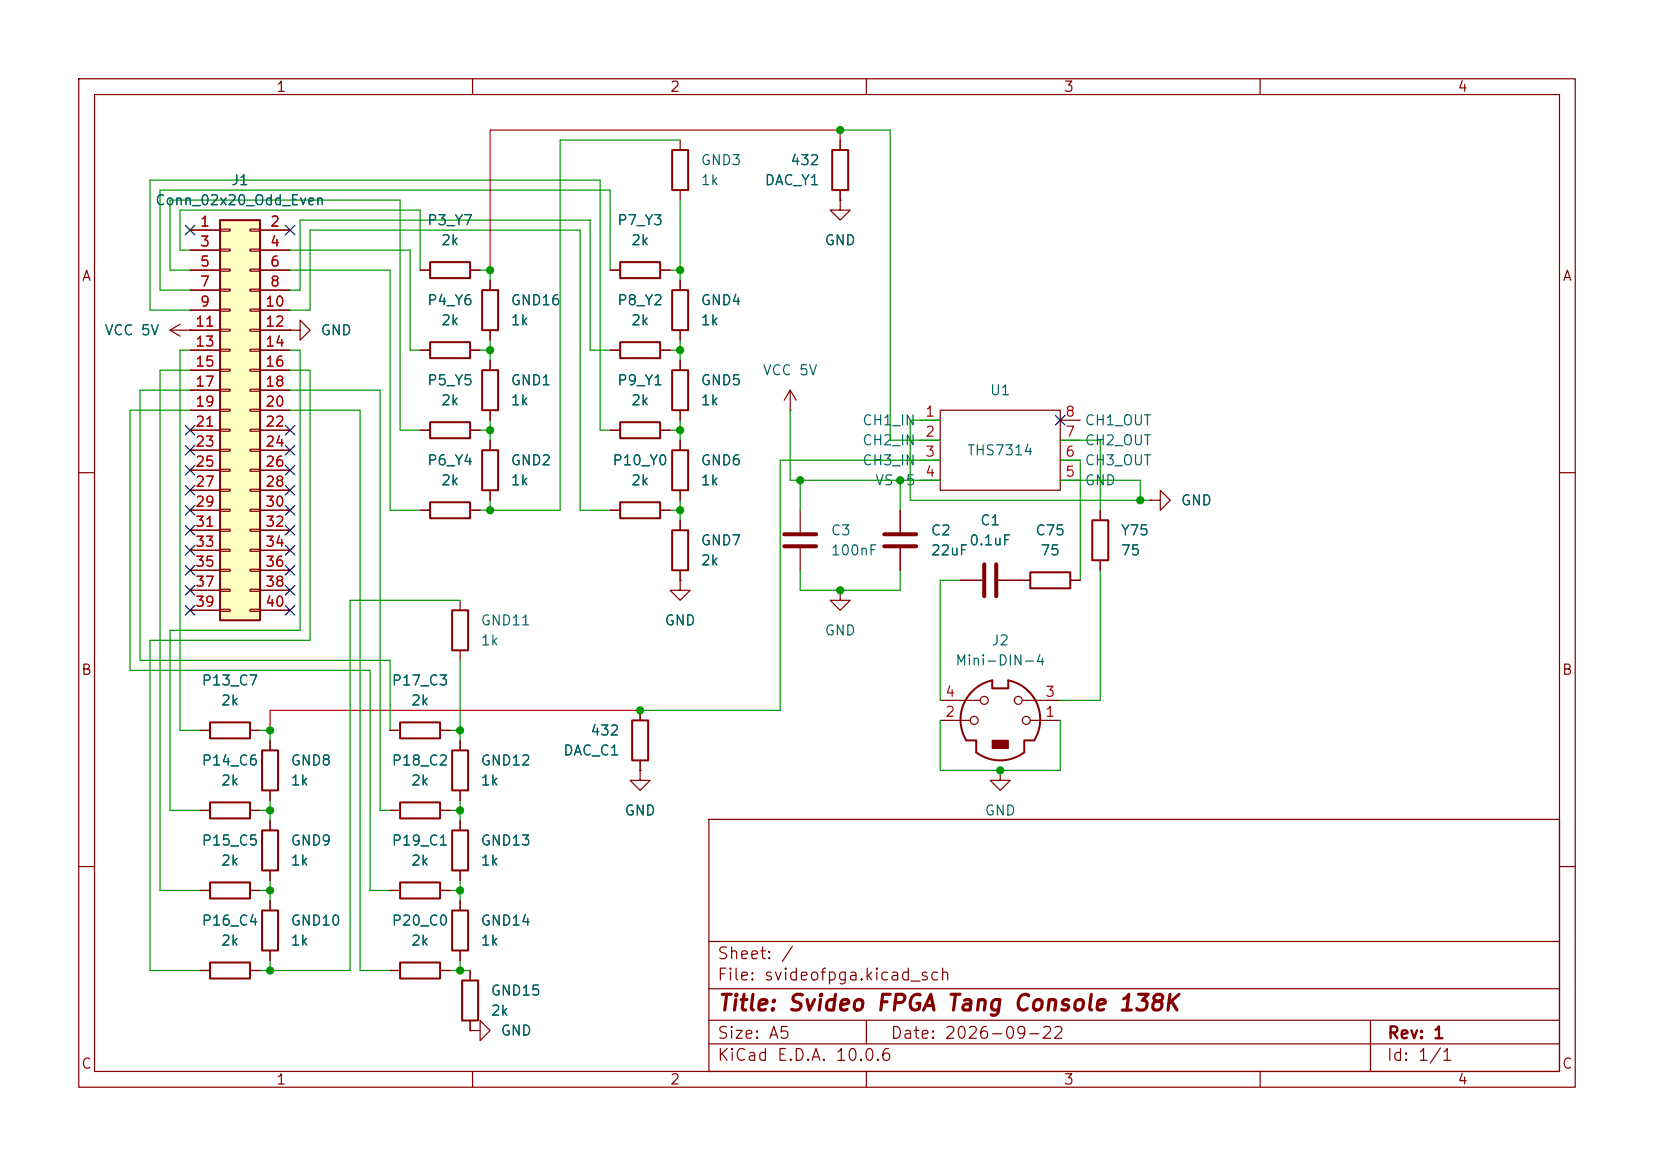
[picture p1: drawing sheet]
<svg xmlns="http://www.w3.org/2000/svg" width="210mm" height="148mm" viewBox="0 0 210 148" stroke-linecap="round" stroke-linejoin="round" font-family="sans-serif">
<g fill="none" stroke="#840000" stroke-width=".15">
<path d="M10 10h190v128h-190zM12 12h186v124h-186zM60 10v2M110 10v2M160 10v2M53.3 34.3h1.3M59.7 34.3h1.3M62.2 35.6v1.2M77.5 34.3h1.2M83.8 34.3h1.3M21.6 41.9l1.3 .8M21.6 41.9h2.5"/>
<path d="M22.9 41.1l-1.3 .8M24.1 41.9h.1M36.8 41.9h1.3v-1.3l1.3 1.3-1.3 1.3v-1.3M36.8 41.9h.1M53.3 44.5h1.3M59.7 44.5h1.3M62.2 41.9v1.3M86.4 45.7v1.3M86.4 52.1v1.2M100.3 52.1h.1M100.3 49.5l-.7 1.3M100.3 49.5l.8 1.3"/>
<path d="M100.3 49.5v2.6M116.8 53.3h2.6M116.8 55.9h2.6M116.8 58.4h2.6M119.4 52.1h15.2v10.1h-15.2zM134.6 53.3h2.6M134.6 55.9h2.6M134.6 58.4h2.6M10 60h2M58.4 76.2v1.3M101.6 64.8v2.8M101.6 69.6v2.8"/>
<path d="M106.7 74.9v1.3h1.2l-1.2 1.3-1.3-1.3h1.3M106.7 74.9h.1M114.3 64.8v2.8M114.3 69.6v2.8M116.8 61h2.6M121.9 73.7h2.8M126.7 73.7h4.1M134.6 61h2.6M135.9 73.7h1.3M139.7 64.8v1.2M139.7 71.1v1.3M146 63.5h1.3v-1.3l1.3 1.3-1.3 1.3v-1.3"/>
<path d="M146 63.5h.1M198 60h2M25.4 92.7h1.3M31.7 92.7h1.3M34.3 94v1.3M49.5 92.7h1.3M55.9 92.7h1.2M58.4 82.6v1.2M58.4 94v1.3M81.3 97.8v1.3h1.2l-1.2 1.2-1.3-1.2h1.3M81.3 97.8h.1M81.3 90.2v1.2"/>
<path d="M81.3 96.5v1.3M119.4 91.4h3.8M119.4 88.9h5.1M127 97.8v1.3h1.3l-1.3 1.2-1.3-1.2h1.3M127 97.8h.1M129.8 88.9h4.8M130.8 91.4h3.8M10 110h2M25.4 102.9h1.3M25.4 113h1.3M31.7 102.9h1.3M31.7 113h1.3"/>
<path d="M34.3 100.3v1.3M34.3 104.1v1.3M34.3 110.5v1.3M49.5 102.9h1.3M55.9 102.9h1.2M58.4 100.3v1.3M58.4 104.1v1.3M58.4 110.5v1.3M90 104h108v32h-108zM90 119.5h108M198 110h2M25.4 123.2h1.3"/>
<path d="M31.7 123.2h1.3M59.7 130.8h1.3v-1.3l1.2 1.3-1.2 1.3v-1.3M59.7 130.8h.1M59.7 123.2v1.3M59.7 129.5v1.3M60 136v2M90 132.5h108M90 129.5h108M90 125.5h108M110 136v2M110 129.5v3M160 136v2"/>
<path d="M174 129.5v6.5"/>
<circle cx="123.7" cy="91.4" r=".51"/>
<circle cx="125" cy="88.9" r=".51"/>
<circle cx="129.3" cy="88.9" r=".51"/>
<circle cx="130.3" cy="91.4" r=".51"/>
</g>
<g fill="none" stroke="#840000" stroke-width=".25">
<path d="M54.6 33.3h5.1v2h-5.1zM61.2 36.8h2v5.1h-2zM78.7 33.3h5.1v2h-5.1zM54.6 43.4h5.1v2.1h-5.1zM85.3 47h2.1v5.1h-2.1zM57.4 77.5h2v5.1h-2zM130.8 72.6h5.1v2.1h-5.1zM138.7 66h2v5.1h-2zM26.7 91.7h5v2h-5zM33.3 95.3h2v5h-2zM50.8 91.7h5.1v2h-5.1zM57.4 95.3h2v5h-2z"/>
<path d="M80.3 91.4h2v5.1h-2zM123.3 87.9l.7-.6 .7-.5 1.3-.4v1h2v-1a5.1 5.1 0 0 1 3.3 7.6h-1.3v1.5a5.1 5.1 0 0 1-6 0v-1.5h-1.3a5.1 5.1 0 0 1 .6-6.1zM26.7 101.9h5v2h-5zM26.7 112h5v2h-5zM33.3 105.4h2v5.1h-2zM50.8 101.9h5.1v2h-5.1zM57.4 105.4h2v5.1h-2zM26.7 122.2h5v2h-5zM58.7 124.5h2v5h-2z"/>
</g>
<path d="M99.6 67.8h4M99.6 69.3h4M112.3 67.8h4M112.3 69.3h4M125 71.6v4.1M126.5 71.6v4.1" fill="none" stroke="#840000" stroke-width=".51"/>
<path d="M126 94h2v1h-2z" fill="#840000" stroke="#840000" stroke-width=".15"/>
<path d="M27.9 27.9h5.1v50.8h-5.1z" fill="#ffffc2"/>
<g fill="none" stroke="#840000" stroke-width=".25">
<path d="M85.3 19.1h2.1v5h-2.1zM105.7 19.1h2v5h-2zM27.9 27.9h5.1v50.8h-5.1zM85.3 36.8h2.1v5.1h-2.1zM54.6 53.6h5.1v2h-5.1zM61.2 57.2h2v5h-2zM61.2 47h2v5.1h-2zM78.7 43.4h5.1v2.1h-5.1zM78.7 53.6h5.1v2h-5.1zM85.3 57.2h2.1v5h-2.1zM54.6 63.8h5.1v2h-5.1zM78.7 63.8h5.1v2h-5.1z"/>
<path d="M85.3 67.3h2.1v5.1h-2.1zM33.3 115.6h2v5.1h-2zM50.8 112h5.1v2h-5.1zM57.4 115.6h2v5.1h-2zM50.8 122.2h5.1v2h-5.1z"/>
</g>
<g fill="none" stroke="#840000" stroke-width=".15">
<path d="M86.4 17.8v1.3M106.7 17.8v1.3M24.1 29.2h3.8M24.1 31.8h3.8M24.1 34.3h3.8M24.1 36.8h3.8M24.1 39.4h3.8M27.9 29.1h1.3v.2h-1.3zM27.9 31.6h1.3v.3h-1.3zM27.9 34.2h1.3v.2h-1.3zM27.9 36.7h1.3v.3h-1.3zM27.9 39.2h1.3v.3h-1.3z"/>
<path d="M31.7 29.1h1.3v.2h-1.3zM31.7 31.6h1.3v.3h-1.3zM31.7 34.2h1.3v.2h-1.3zM31.7 36.7h1.3v.3h-1.3zM31.7 39.2h1.3v.3h-1.3zM33 29.2h3.8M33 31.8h3.8M33 34.3h3.8M33 36.8h3.8M33 39.4h3.8M53.3 34.3h1.3M59.7 34.3h1.3"/>
<path d="M62.2 35.6v1.2M77.5 34.3h1.2M83.8 34.3h1.3M86.4 24.1v1.3M86.4 35.6v1.2M106.7 25.4v1.3h1.2l-1.2 1.2-1.3-1.2h1.3M106.7 25.4h.1M106.7 24.1v1.3M24.1 41.9h.1M24.1 41.9h3.8M24.1 44.5h3.8M24.1 47h3.8"/>
<path d="M24.1 49.5h3.8M24.1 52.1h3.8M24.1 54.6h3.8M24.1 57.2h3.8M24.1 59.7h3.8M27.9 41.8h1.3v.2h-1.3zM27.9 44.3h1.3v.3h-1.3zM27.9 46.9h1.3v.2h-1.3zM27.9 49.4h1.3v.3h-1.3zM27.9 51.9h1.3v.3h-1.3zM27.9 54.5h1.3v.2h-1.3zM27.9 57h1.3v.3h-1.3z"/>
<path d="M27.9 59.6h1.3v.2h-1.3zM31.7 41.8h1.3v.2h-1.3zM31.7 44.3h1.3v.3h-1.3zM31.7 46.9h1.3v.2h-1.3zM31.7 49.4h1.3v.3h-1.3zM31.7 51.9h1.3v.3h-1.3zM31.7 54.5h1.3v.2h-1.3zM31.7 57h1.3v.3h-1.3zM31.7 59.6h1.3v.2h-1.3zM33 41.9h3.8M33 44.5h3.8M33 47h3.8"/>
<path d="M33 49.5h3.8M33 52.1h3.8M33 54.6h3.8M33 57.2h3.8M33 59.7h3.8M36.8 41.9h.1M53.3 44.5h1.3M53.3 54.6h1.3M59.7 44.5h1.3M59.7 54.6h1.3M62.2 41.9v1.3M62.2 45.7v1.3"/>
<path d="M62.2 52.1v1.2M62.2 55.9v1.3M77.5 44.5h1.2M77.5 54.6h1.2M83.8 44.5h1.3M83.8 54.6h1.3M86.4 41.9v1.3M86.4 45.7v1.3M86.4 52.1v1.2M86.4 55.9v1.3M24.1 62.2h3.8M24.1 64.8h3.8"/>
<path d="M24.1 67.3h3.8M24.1 69.9h3.8M24.1 72.4h3.8M24.1 74.9h3.8M24.1 77.5h3.8M27.9 62.1h1.3v.3h-1.3zM27.9 64.6h1.3v.3h-1.3zM27.9 67.2h1.3v.2h-1.3zM27.9 69.7h1.3v.3h-1.3zM27.9 72.3h1.3v.2h-1.3zM27.9 74.8h1.3v.3h-1.3zM27.9 77.3h1.3v.3h-1.3z"/>
<path d="M31.7 62.1h1.3v.3h-1.3zM31.7 64.6h1.3v.3h-1.3zM31.7 67.2h1.3v.2h-1.3zM31.7 69.7h1.3v.3h-1.3zM31.7 72.3h1.3v.2h-1.3zM31.7 74.8h1.3v.3h-1.3zM31.7 77.3h1.3v.3h-1.3zM33 62.2h3.8M33 64.8h3.8M33 67.3h3.8M33 69.9h3.8M33 72.4h3.8"/>
<path d="M33 74.9h3.8M33 77.5h3.8M53.3 64.8h1.3M59.7 64.8h1.3M62.2 62.2v1.3M77.5 64.8h1.2M83.8 64.8h1.3M86.4 73.7v1.2h1.2l-1.2 1.3-1.3-1.3h1.3M86.4 73.7h.1M86.4 62.2v1.3M86.4 66v1.3M86.4 72.4v1.3"/>
<path d="M114.3 64.8v2.8M114.3 69.6v2.8M121.9 73.7h2.8M126.7 73.7h4.1M135.9 73.7h1.3M139.7 64.8v1.2M139.7 71.1v1.3M146 63.5h.1M25.4 92.7h1.3M31.7 92.7h1.3M34.3 94v1.3M49.5 92.7h1.3"/>
<path d="M55.9 92.7h1.2M58.4 94v1.3M81.3 97.8h.1M81.3 90.2v1.2M81.3 96.5v1.3M25.4 113h1.3M25.4 102.9h1.3M31.7 113h1.3M31.7 102.9h1.3M34.3 100.3v1.3M34.3 104.1v1.3M34.3 110.5v1.3"/>
<path d="M34.3 114.3v1.3M49.5 113h1.3M49.5 102.9h1.3M55.9 113h1.2M55.9 102.9h1.2M58.4 100.3v1.3M58.4 104.1v1.3M58.4 110.5v1.3M58.4 114.3v1.3M25.4 123.2h1.3M31.7 123.2h1.3M34.3 120.7v1.2"/>
<path d="M49.5 123.2h1.3M55.9 123.2h1.2M58.4 120.7v1.2M59.7 130.8h.1M59.7 123.2v1.3M59.7 129.5v1.3"/>
</g>
<g fill="none" stroke="#009600" stroke-width=".15">
<path d="M86.4 17.8h-15.3v47h-10.1M106.7 16.5h6.3v39.4h6.4M24.1 31.8h-1.2v-5.1h30.4v7.6M24.1 34.3h-2.5v-8.9h29.2v29.2h2.5M24.1 39.4h-5.1v-16.5h57.2v31.7h1.3M36.8 31.8h15.3v12.7h1.2M36.8 39.4h2.6v-10.2h34.3v35.6h3.8M36.8 36.8h1.3v-8.9h36.8v16.6h2.6M36.8 34.3h12.7v30.5h3.8M61 34.3h1.2v1.3M77.5 34.3v-10.2h-57.2v12.7h3.8M85.1 34.3h1.3"/>
<path d="M86.4 25.4v10.2M24.1 47h-3.8v66h5.1M24.1 52.1h-7.6v33h30.5v27.9h2.5M24.1 44.5h-1.2v48.2h2.5M24.1 49.5h-6.3v34.3h31.7v8.9M36.8 47h2.6v34.3h-20.4v41.9h6.4M36.8 52.1h8.9v71.1h3.8M36.8 44.5h1.3v35.5h-16.5v22.9h3.8M36.8 49.5h11.5v53.4h1.2M61 44.5h1.2M61 54.6h1.2M62.2 43.2v2.5"/>
<path d="M62.2 53.3v2.6M85.1 44.5h1.3M85.1 54.6h1.3M86.4 43.2v2.5M86.4 53.3v2.6M100.3 52.1v8.9h19.1M119.4 53.3h-3.8v10.2h30.4M119.4 58.4h-20.3v31.8h-17.8M134.6 55.9h5.1v8.9M134.6 58.4h2.6v15.3M58.4 76.2h-14v47h-11.4M62.2 63.5v1.3"/>
<path d="M85.1 64.8h1.3M86.4 63.5v2.5M101.6 72.4v2.5h12.7v-2.5M101.6 61v3.8M114.3 61v3.8M121.9 73.7h-2.5v15.2M134.6 61h10.2v2.5M139.7 72.4v16.5h-5.1M33 92.7h1.3v1.3M57.1 92.7h1.3M58.4 83.8v10.2M119.4 91.4v6.4h15.2v-6.4"/>
<path d="M33 113h1.3M33 102.9h1.3M34.3 101.6v2.5M34.3 111.8v2.5M57.1 113h1.3M57.1 102.9h1.3M58.4 101.6v2.5M58.4 111.8v2.5M34.3 121.9v1.3M57.1 123.2h2.6M58.4 121.9v1.3"/>
</g>
<path d="M34.3 90.2h47" fill="none" stroke="#fd0000" stroke-width=".15"/>
<path d="M106.7 16.5h-44.5v17.8M34.3 90.2v2.5" fill="none" stroke="#fc0000" stroke-width=".15"/>
<path d="M106.7 16.5v1.3" fill="none" stroke="#f30000" stroke-width=".15"/>
<g fill="none" stroke="#000084" stroke-width=".15">
<path d="M23.5 28.6l1.2 1.2M24.7 28.6l-1.2 1.2M36.2 28.6l1.2 1.2M37.4 28.6l-1.2 1.2M23.5 59.1l1.2 1.2M23.5 56.5l1.2 1.3M23.5 54l1.2 1.2M24.7 59.1l-1.2 1.2M24.7 56.5l-1.2 1.3M24.7 54l-1.2 1.2M36.2 54l1.2 1.2M36.2 56.5l1.2 1.3"/>
<path d="M36.2 59.1l1.2 1.2M37.4 54l-1.2 1.2M37.4 59.1l-1.2 1.2M37.4 56.5l-1.2 1.3M134 52.7l1.2 1.2M135.2 52.7l-1.2 1.2M23.5 76.9l1.2 1.2M23.5 61.6l1.2 1.2M23.5 71.8l1.2 1.2M23.5 69.2l1.2 1.3M23.5 74.3l1.2 1.2M23.5 66.7l1.2 1.2"/>
<path d="M23.5 64.2l1.2 1.2M24.7 76.9l-1.2 1.2M24.7 66.7l-1.2 1.2M24.7 61.6l-1.2 1.2M24.7 71.8l-1.2 1.2M24.7 69.2l-1.2 1.3M24.7 74.3l-1.2 1.2M24.7 64.2l-1.2 1.2M36.2 66.7l1.2 1.2M36.2 69.2l1.2 1.3M36.2 76.9l1.2 1.2M36.2 74.3l1.2 1.2"/>
<path d="M36.2 71.8l1.2 1.2M36.2 64.2l1.2 1.2M36.2 61.6l1.2 1.2M37.4 66.7l-1.2 1.2M37.4 64.2l-1.2 1.2M37.4 69.2l-1.2 1.3M37.4 76.9l-1.2 1.2M37.4 74.3l-1.2 1.2M37.4 71.8l-1.2 1.2M37.4 61.6l-1.2 1.2"/>
</g>
<g fill="#009600" stroke="#009600" stroke-width=".13">
<circle cx="86.4" cy="34.3" r=".46"/>
<circle cx="106.7" cy="16.5" r=".46"/>
<circle cx="106.7" cy="74.9" r=".46"/>
<circle cx="86.4" cy="44.5" r=".46"/>
<circle cx="86.4" cy="54.6" r=".46"/>
<circle cx="114.3" cy="61" r=".46"/>
<circle cx="86.4" cy="64.8" r=".46"/>
<circle cx="101.6" cy="61" r=".46"/>
<circle cx="58.4" cy="102.9" r=".46"/>
<circle cx="34.3" cy="102.9" r=".46"/>
<circle cx="34.3" cy="92.7" r=".46"/>
<circle cx="34.3" cy="113" r=".46"/>
<circle cx="34.3" cy="123.2" r=".46"/>
<circle cx="58.4" cy="123.2" r=".46"/>
<circle cx="58.4" cy="113" r=".46"/>
<circle cx="58.4" cy="92.7" r=".46"/>
<circle cx="81.3" cy="90.2" r=".46"/>
<circle cx="144.8" cy="63.5" r=".46"/>
<circle cx="127" cy="97.8" r=".46"/>
<circle cx="62.2" cy="34.3" r=".46"/>
<circle cx="62.2" cy="54.6" r=".46"/>
<circle cx="62.2" cy="44.5" r=".46"/>
<circle cx="62.2" cy="64.8" r=".46"/>
</g>
<text font-size="2" fill="#840000" x="91" y="128.8">Title: Svideo FPGA Tang Console 138K</text>
<g font-size="1.5" fill="#840000">
<text x="91" y="124.8">File: svideofpga.kicad_sch</text>
<text x="91" y="122.1">Sheet: /</text>
<text x="91" y="135">KiCad E.D.A. 10.0.6</text>
<text x="91" y="132.2">Size: A5</text>
<text x="113" y="132.2">Date: 2026-09-22</text>
<text x="176" y="135">Id: 1/1</text>
<text x="176.1" y="132.2">Rev: 1</text>
</g>
<g font-size="1.3" fill="#840000">
<text x="35" y="12">1</text>
<text x="85" y="12">2</text>
<text x="135" y="12">3</text>
<text x="185" y="12">4</text>
<text x="10.3" y="36">A</text>
<text x="198.3" y="36">A</text>
<text x="10.2" y="86">B</text>
<text x="198.2" y="86">B</text>
<text x="10.2" y="136">C</text>
<text x="35" y="138">1</text>
<text x="85" y="138">2</text>
<text x="135" y="138">3</text>
<text x="185" y="138">4</text>
<text x="198.2" y="136">C</text>
</g>
<g font-size="1.3" fill="#006464">
<text x="29.3" y="23.8">J1</text>
<text x="88.9" y="21.3">GND3</text>
<text x="88.9" y="23.8">1k</text>
<text x="97" y="23.8">DAC_Y1</text>
<text x="100.3" y="21.3">432</text>
<text x="19.6" y="26.4">Conn_02x20_Odd_Even</text>
<text x="54.2" y="28.9">P3_Y7</text>
<text x="78.3" y="28.9">P7_Y3</text>
<text x="55.9" y="31.4">2k</text>
<text x="80" y="31.4">2k</text>
<text x="104.6" y="31.4">GND</text>
<text x="54.2" y="39.1">P4_Y6</text>
<text x="55.9" y="41.6">2k</text>
<text x="64.8" y="39.1">GND16</text>
<text x="64.8" y="41.6">1k</text>
<text x="78.3" y="39.1">P8_Y2</text>
<text x="80" y="41.6">2k</text>
<text x="88.9" y="39.1">GND4</text>
<text x="88.9" y="41.6">1k</text>
<text x="13.2" y="42.9">VCC 5V</text>
<text x="40.6" y="42.9">GND</text>
<text x="96.8" y="48">VCC 5V</text>
<text x="54.2" y="49.2">P5_Y5</text>
<text x="55.9" y="51.8">2k</text>
<text x="64.8" y="49.2">GND1</text>
<text x="64.8" y="51.8">1k</text>
<text x="78.3" y="49.2">P9_Y1</text>
<text x="80" y="51.8">2k</text>
<text x="88.9" y="49.2">GND5</text>
<text x="88.9" y="51.8">1k</text>
<text x="125.6" y="50.5">U1</text>
<text x="54.2" y="59.4">P6_Y4</text>
<text x="64.8" y="59.4">GND2</text>
<text x="77.7" y="59.4">P10_Y0</text>
<text x="88.9" y="59.4">GND6</text>
<text x="109.4" y="54.3">CH1_IN</text>
<text x="109.4" y="56.8">CH2_IN</text>
<text x="109.4" y="59.4">CH3_IN</text>
<text x="122.7" y="58.1">THS7314</text>
<text x="137.6" y="59.4">CH3_OUT</text>
<text x="137.6" y="56.8">CH2_OUT</text>
<text x="137.6" y="54.3">CH1_OUT</text>
<text x="55.9" y="61.9">2k</text>
<text x="64.8" y="61.9">1k</text>
<text x="80" y="61.9">2k</text>
<text x="88.9" y="61.9">1k</text>
<text x="111" y="61.9">VS+5</text>
<text x="137.6" y="61.9">GND</text>
<text x="149.8" y="64.5">GND</text>
<text x="88.9" y="69.5">GND7</text>
<text x="105.4" y="68.3">C3</text>
<text x="105.4" y="70.8">100nF</text>
<text x="118.1" y="68.3">C2</text>
<text x="118.1" y="70.8">22uF</text>
<text x="123" y="69.5">0.1uF</text>
<text x="124.4" y="67">C1</text>
<text x="131.4" y="68.3">C75</text>
<text x="132" y="70.8">75</text>
<text x="142.2" y="68.3">Y75</text>
<text x="142.2" y="70.8">75</text>
<text x="88.9" y="72.1">2k</text>
<text x="60.9" y="79.7">GND11</text>
<text x="60.9" y="82.2">1k</text>
<text x="84.3" y="79.7">GND</text>
<text x="104.6" y="81">GND</text>
<text x="125.8" y="82.2">J2</text>
<text x="25.5" y="87.3">P13_C7</text>
<text x="28" y="89.9">2k</text>
<text x="49.6" y="87.3">P17_C3</text>
<text x="52.1" y="89.9">2k</text>
<text x="121.2" y="84.8">Mini-DIN-4</text>
<text x="74.9" y="93.7">432</text>
<text x="25.5" y="97.5">P14_C6</text>
<text x="28" y="100">2k</text>
<text x="36.8" y="97.5">GND8</text>
<text x="36.8" y="100">1k</text>
<text x="49.6" y="97.5">P18_C2</text>
<text x="52.1" y="100">2k</text>
<text x="60.9" y="97.5">GND12</text>
<text x="60.9" y="100">1k</text>
<text x="71.4" y="96.2">DAC_C1</text>
<text x="25.5" y="107.6">P15_C5</text>
<text x="36.8" y="107.6">GND9</text>
<text x="49.6" y="107.6">P19_C1</text>
<text x="60.9" y="107.6">GND13</text>
<text x="79.2" y="103.8">GND</text>
<text x="124.9" y="103.8">GND</text>
<text x="28" y="110.2">2k</text>
<text x="36.8" y="110.2">1k</text>
<text x="52.1" y="110.2">2k</text>
<text x="60.9" y="110.2">1k</text>
<text x="25.5" y="117.8">P16_C4</text>
<text x="36.8" y="117.8">GND10</text>
<text x="49.6" y="117.8">P20_C0</text>
<text x="60.9" y="117.8">GND14</text>
<text x="28" y="120.3">2k</text>
<text x="36.8" y="120.3">1k</text>
<text x="52.1" y="120.3">2k</text>
<text x="60.9" y="120.3">1k</text>
<text x="62.2" y="126.7">GND15</text>
<text x="62.2" y="129.2">2k</text>
<text x="63.5" y="131.8">GND</text>
</g>
<g font-size="1.3" fill="#a90000">
<text x="25.3" y="29.1">1</text>
<text x="34.2" y="29.1">2</text>
<text x="25.3" y="31.6">3</text>
<text x="25.3" y="34.2">5</text>
<text x="34.2" y="31.6">4</text>
<text x="34.2" y="34.2">6</text>
<text x="24.7" y="41.8">11</text>
<text x="25.3" y="36.7">7</text>
<text x="25.3" y="39.2">9</text>
<text x="33.6" y="39.2">10</text>
<text x="33.6" y="41.8">12</text>
<text x="34.2" y="36.7">8</text>
<text x="24.7" y="44.3">13</text>
<text x="24.7" y="46.9">15</text>
<text x="33.6" y="44.3">14</text>
<text x="33.6" y="46.9">16</text>
<text x="24.7" y="49.4">17</text>
<text x="24.7" y="51.9">19</text>
<text x="33.6" y="49.4">18</text>
<text x="33.6" y="51.9">20</text>
<text x="117.4" y="53.2">1</text>
<text x="135.2" y="53.2">8</text>
<text x="24.7" y="54.5">21</text>
<text x="24.7" y="57">23</text>
<text x="24.7" y="59.6">25</text>
<text x="33.6" y="54.5">22</text>
<text x="33.6" y="57">24</text>
<text x="33.6" y="59.6">26</text>
<text x="117.4" y="55.7">2</text>
<text x="117.4" y="58.3">3</text>
<text x="135.2" y="58.3">6</text>
<text x="135.2" y="55.7">7</text>
<text x="24.7" y="62.1">27</text>
<text x="24.7" y="64.6">29</text>
<text x="33.6" y="62.1">28</text>
<text x="33.6" y="64.6">30</text>
<text x="117.4" y="60.8">4</text>
<text x="135.2" y="60.8">5</text>
<text x="24.7" y="67.2">31</text>
<text x="24.7" y="69.7">33</text>
<text x="33.6" y="67.2">32</text>
<text x="33.6" y="69.7">34</text>
<text x="24.7" y="72.3">35</text>
<text x="24.7" y="74.8">37</text>
<text x="24.7" y="77.3">39</text>
<text x="33.6" y="72.3">36</text>
<text x="33.6" y="74.8">38</text>
<text x="33.6" y="77.3">40</text>
<text x="119.9" y="88.8">4</text>
<text x="132.6" y="88.8">3</text>
<text x="119.9" y="91.3">2</text>
<text x="132.6" y="91.3">1</text>
</g>
</svg>
